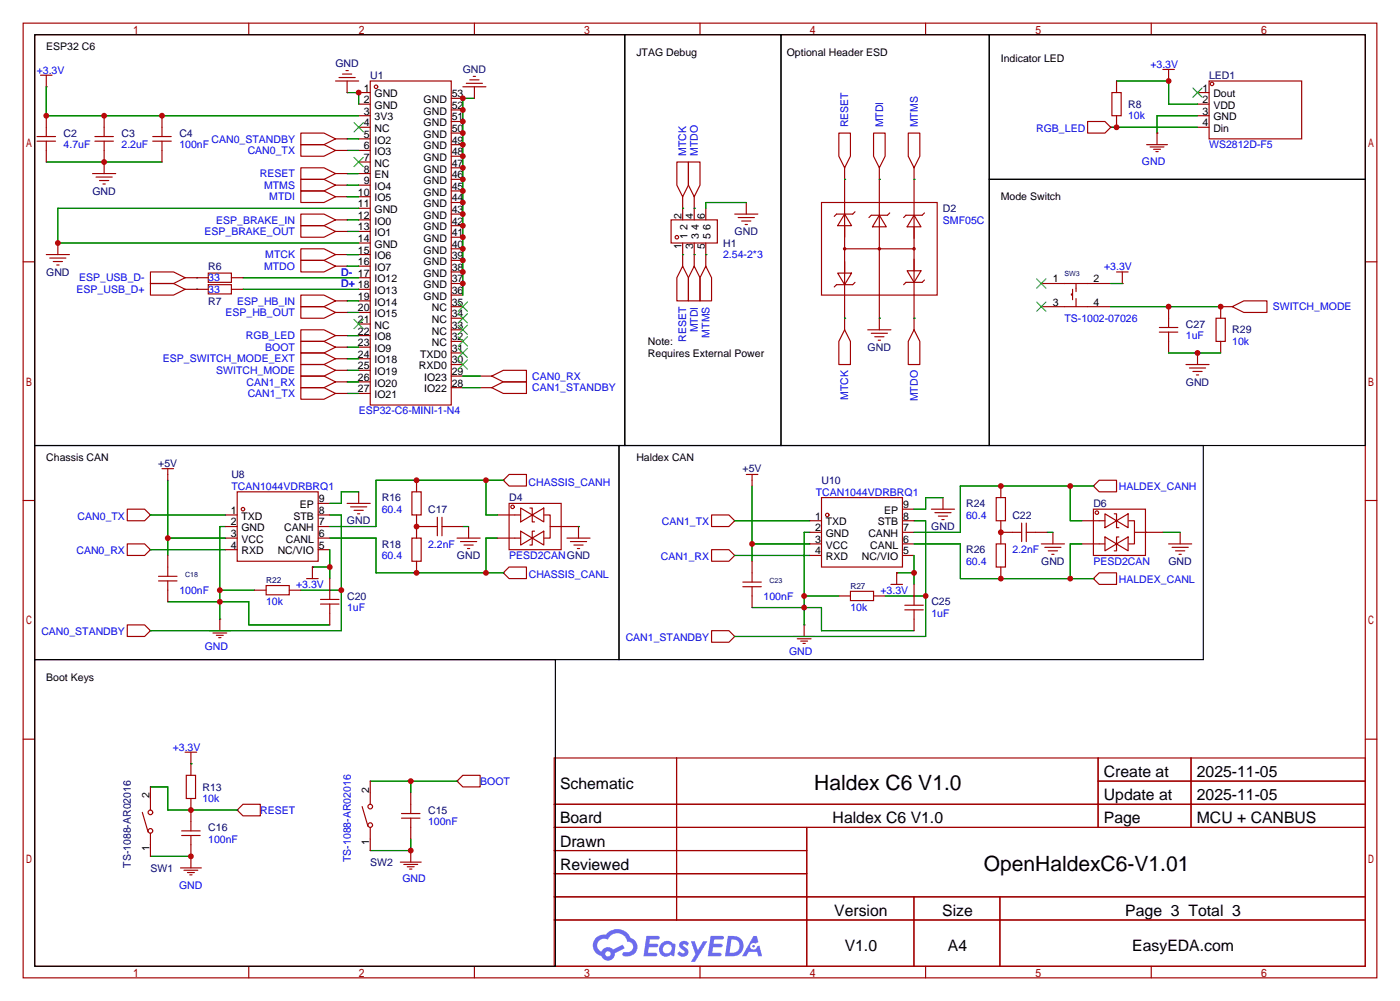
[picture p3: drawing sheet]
<svg xmlns="http://www.w3.org/2000/svg" width="307mm" height="220mm" viewBox="0 0 307 220" stroke-linecap="round" stroke-linejoin="round" font-family="sans-serif">
<g fill="none" stroke="#a10000" stroke-width=".25">
<path d="M5.1 5.1h297.2v209.5h-297.2zM7.6 7.6h292.1v204.5h-292.1zM54.6 5.1v2.5M104.1 5.1v2.5M153.7 5.1v2.5M203.2 5.1v2.5M252.7 5.1v2.5M5.1 57.5h2.5M299.7 57.5h2.6M5.1 109.9h2.5M299.7 109.9h2.6M5.1 162.2h2.5"/>
<path d="M121.7 166.4h178v45.7h-178zM121.7 176.5h178M148.5 166.4v35.5M241.1 166.4v15.2M241.1 171.4h58.6M261.5 166.4v15.2M299.7 162.2h2.6M121.7 181.6h178M121.7 186.7h55.4M121.7 196.8h178M121.7 191.8h55.4M177.1 181.6v30.5"/>
<path d="M200.6 196.8v15.3M219.5 196.8v15.3M54.6 212.1v2.5M104.1 212.1v2.5M121.7 201.9h178M153.7 212.1v2.5M203.2 212.1v2.5M252.7 212.1v2.5"/>
</g>
<g fill="#5487ff">
<path d="M149.4 206.8a1.3 1.3 0 0 1 1.8 .3l-.4 .6a.54 .54 0 0 0-.9-.3l.2 .3a1.28 1.28 0 0 1 .7 2 1.53 1.53 0 0 1-2.1-.3l.5-.6 .8 .4a.31 .31 0 0 0 .3-.2 .31 .31 0 0 0-.3-.4 1.12 1.12 0 0 1-.6-1.8z"/>
<path d="M151.7 206.6h.8l.7 2 1.2-2h.9l-2.7 4.5h-.9l1-1.6z"/>
<path d="M141.9 205.4h2.3a.46 .46 0 0 1 .5 .1 .46 .46 0 0 1 .1 .5l-.4 .2h-1.7l-.2 .9h1.7a.4 .4 0 0 1 .3 .5 .4 .4 0 0 1-.4 .3h-1.7l-.1 1.2h1.3a.46 .46 0 0 1 .5 .1 .46 .46 0 0 1 .1 .5l-.3 .2h-2.6z"/>
<path d="M156 205.4h2.3a.47 .47 0 0 1 .5 .1 .47 .47 0 0 1 .1 .5l-.4 .2h-1.7l-.1 .9h1.6a.4 .4 0 0 1 .3 .5 .4 .4 0 0 1-.4 .3h-1.7l-.1 1.2h1.3a.46 .46 0 0 1 .5 .1 .46 .46 0 0 1 .2 .5l-.4 .2h-2.6z"/>
<path d="M165.4 205.4h.7l.4 1.4-.6 .3a.75 .75 0 0 0-1.2 .3 .75 .75 0 0 0 .5 1.1 .75 .75 0 0 0 1-.7l.5-.3 .6 2.4h-.8l-.3-1h-1.8l-.6 1h-.9z"/>
<path d="M159.8 205.4l-.6 4.5h1.4a2.27 2.27 0 0 0 2.6-2.3 2.27 2.27 0 0 0-2.7-2.2zM160.6 206.2a1.5 1.5 0 0 1 1.8 1.5 1.5 1.5 0 0 1-2 1.4h-.2z"/>
<path d="M145.2 207.1a1.6 1.6 0 0 0-.3 2.2 1.6 1.6 0 0 0 2.3 .2l.8 .4 .3-2.5-.2-.2-.4-.1a1.58 1.58 0 0 0-2.5 0zM145.8 207.6a.98 .98 0 0 1 1.6 .4 .98 .98 0 0 1-1 1.3 .94 .94 0 0 1-.9-.7 .94 .94 0 0 1 .3-1z"/>
<path d="M130.9 205.8a2.37 2.37 0 0 0 1.1 4 1.54 1.54 0 0 0 1.8 1 1.54 1.54 0 0 0 1.2-1.6l2.2-1.1-.5-.7-2.1 1a1.57 1.57 0 0 0-2.6 .5 1.5 1.5 0 0 1-.7-2.1 1.5 1.5 0 0 1 2.2-.5 2.23 2.23 0 0 1 2.2-1.5 2.23 2.23 0 0 1 2 1.9 1.16 1.16 0 0 1 1.3 1.1 1.16 1.16 0 0 1-1.1 1.2h-.7a.47 .47 0 0 0-.6 .4 .47 .47 0 0 0 .5 .5 2.17 2.17 0 0 0 2.5-.9 2.17 2.17 0 0 0-.4-2.7l-.8-.4a3.2 3.2 0 0 0-5.4-.8l-1.1 .1zM132.9 209.4a.6 .6 0 0 1 1.2 0 .6 .6 0 0 1-1.2 0z"/>
<circle cx="165.4" cy="207.7" r=".28"/>
</g>
<g fill="none" stroke="#a10000" stroke-width=".25">
<path d="M8.9 16.5h2.5M10.2 19h.1M10.2 16.5v2.5M73.7 17.8h5M74.4 17h3.6M75.2 16.3h2M75.9 15.5h.6M76.2 17.8v2.5M81.3 17.8h17.8v71.1h-17.8zM101.6 19h5.1M102.4 18.3h3.5M103.1 17.5h2.1"/>
<path d="M103.9 16.8h.5M104.1 19v2.6M245.1 17.8v2.5M255.3 15.2h2.5M256.5 17.8h.1M256.5 15.2v2.6M265.4 17.8h20.4v12.7h-20.4zM8.1 30h4.1M8.1 31h4.1M10.2 25.4v4.6M10.2 31v4.6M20.3 38.1h5.1"/>
<path d="M20.8 30h4.1M20.8 31h4.1M21.1 38.9h3.5M21.8 39.6h2.1M22.9 25.4v4.6M22.9 31v7.1M33.5 30h4.1M33.5 31h4.1M35.6 25.4v4.6M35.6 31v4.6M66 29.2h5.1l2.6 1.3-2.6 1.3h-5.1zM66 31.8h5.1l2.6 1.2-2.6 1.3h-5.1z"/>
<path d="M66 36.8h5.1l2.6 1.3-2.6 1.3h-5.1zM66 39.4h5.1l2.6 1.2-2.6 1.3h-5.1zM73.7 30.5h2.5M73.7 33h2.5M73.7 38.1h2.5M78.7 20.3h2.6M78.7 22.9h2.6M78.7 25.4h2.6M78.7 27.9h2.6M78.7 30.5h2.6M78.7 33h2.6M78.7 35.6h2.6"/>
<path d="M78.7 38.1h2.6M99.1 31.8h2.5M99.1 39.4h2.5M99.1 36.8h2.5M99.1 34.3h2.5M99.1 29.2h2.5M99.1 26.7h2.5M99.1 24.1h2.5M99.1 21.6h2.5M148.6 35.6h2.5v5l-1.2 2.6-1.3-2.6zM151.1 35.6h2.6v5l-1.3 2.6-1.3-2.6zM184.1 29.2h2.6v5.1l-1.3 2.5-1.3-2.5z"/>
<path d="M185.4 36.8v35.6M191.8 29.2h2.5v5.1l-1.3 2.5-1.2-2.5zM193 36.8v17.6M199.4 29.2h2.5v5.1l-1.2 2.5-1.3-2.5zM200.7 36.8v35.6M238.8 26.7h3.8l1.2 1.2-1.2 1.3h-3.8zM243.8 27.9h.1M244.1 20.3h2v5.1h-2zM245.1 25.4v2.5M251.7 31.8h4.6M252.5 32.3h3M253.2 32.8h1.6"/>
<path d="M253.7 33.3h.6M254 29.2h.1M254 29.2v2.6M262.9 20.3h2.5M262.9 22.9h2.5M262.9 25.4h2.5M262.9 27.9h2.5M10.2 55.9h5M10.9 56.6h3.6M11.7 57.4h2M12.4 58.2h.6M12.7 53.3v2.6"/>
<path d="M22.6 40.4h.5M33 59.7h5.1l2.5 1.3-2.5 1.2h-5.1zM45.7 59.9h5.1v2.1h-5.1zM66 47h5.1l2.6 1.3-2.6 1.2h-5.1zM66 49.5h5.1l2.6 1.3-2.6 1.3h-5.1zM66 41.9h5.1l2.6 1.3-2.6 1.2h-5.1zM66 54.6h5.1l2.6 1.3-2.6 1.2h-5.1zM66 57.1h5.1l2.6 1.3-2.6 1.3h-5.1zM73.7 40.6h2.5M73.7 43.2h2.5M73.7 48.3h2.5M73.7 50.8h2.5"/>
<path d="M73.7 55.9h2.5M73.7 58.4h2.5M78.7 40.6h2.6M78.7 43.2h2.6M78.7 45.7h2.6M78.7 48.3h2.6M78.7 50.8h2.6M78.7 53.3h2.6M78.7 55.9h2.6M78.7 58.4h2.6M99.1 59.7h2.5M99.1 57.1h2.5"/>
<path d="M99.1 54.6h2.5M99.1 52.1h2.5M99.1 49.5h2.5M99.1 47h2.5M99.1 44.4h2.5M99.1 41.9h2.5M147.3 48.3h10.2v5h-10.2zM149.9 58.4l1.2 2.6v5h-2.5v-5zM149.9 43.2v5.1M149.9 53.3v5.1M152.4 58.4l1.3 2.6v5h-2.6v-5zM152.4 43.2v5.1"/>
<path d="M152.4 53.3v5.1M154.9 58.4l1.3 2.6v5h-2.5v-5zM154.9 45.7v2.6M154.9 53.3v5.1M161.3 47h5.1M162.1 47.8h3.5M162.8 48.5h2M163.6 49.3h.5M163.8 44.4v2.6M180.3 44.4h25.4v20.4h-25.4zM183.9 59.9h3l-1.5 2.6zM185.4 47l1.5 2.5h-3z"/>
<path d="M185.4 54.6h15.3M187.7 46.5l-.5 .5h-3.6l-.5 .5M193 47.2l1.6 2.6h-3.1zM193 54.6v17.8M195.3 46.7l-.5 .5h-3.5l-.5 .6M199.1 59.4h3.1l-1.5 2.6zM200.7 47.2l1.5 2.6h-3.1zM202.9 46.7l-.5 .5h-3.5l-.5 .6M245.1 59.7h2.5M246.4 59.7v2.5M33 62.2h5.1l2.5 1.3-2.5 1.3h-5.1zM40.6 61h5.1"/>
<path d="M40.6 63.5h5.1M45.7 62.5h5.1v2h-5.1zM50.8 61h2.5M50.8 63.5h2.5M66 77.5h5.1l2.6 1.2-2.6 1.3h-5.1zM66 74.9h5.1l2.6 1.3-2.6 1.3h-5.1zM66 72.4h5.1l2.6 1.3-2.6 1.2h-5.1zM66 64.8h5.1l2.6 1.2-2.6 1.3h-5.1zM66 67.3h5.1l2.6 1.3-2.6 1.2h-5.1zM73.7 66h2.5M73.7 68.6h2.5M73.7 73.7h2.5"/>
<path d="M73.7 76.2h2.5M73.7 78.7h2.5M78.7 61h2.6M78.7 63.5h2.6M78.7 66h2.6M78.7 68.6h2.6M78.7 71.1h2.6M78.7 73.7h2.6M78.7 76.2h2.6M78.7 78.7h2.6M99.1 77.5h2.5M99.1 74.9h2.5"/>
<path d="M99.1 72.4h2.5M99.1 69.8h2.5M99.1 67.3h2.5M99.1 64.8h2.5M99.1 62.2h2.5M185.4 72.4l1.3 2.5v5.1h-2.6v-5.1zM187.7 62l-.5 .5h-3.6l-.5 .5M190.5 72.4h5.1M191.3 73.2h3.5M192 73.9h2.1M192.8 74.7h.5M200.7 72.4l1.2 2.5v5.1h-2.5v-5.1z"/>
<path d="M202.9 61.5l-.5 .5h-3.5l-.5 .5M228.6 67.3h15.2M228.6 62.2h15.2M235.5 64.5h-.3v.3h.3M235.5 63.5v2.3M236.2 62.2v1.8M236.2 65.5v1.8M246.4 62.2h.1M254.5 72.9h4.1M254.5 71.9h4.1M256.5 67.3v4.6M256.5 72.9v4.6"/>
<path d="M262.9 77.5v2.5M267 69.8h2v5.1h-2zM268 74.9v2.6M270.5 67.3l2.5-1.3h5.1v2.6h-5.1zM270.5 67.3h-2.5v2.5M66 85.1h5.1l2.6 1.3-2.6 1.2h-5.1zM66 82.5h5.1l2.6 1.3-2.6 1.3h-5.1zM66 80h5.1l2.6 1.3-2.6 1.2h-5.1zM73.7 81.3h2.5M73.7 83.8h2.5M73.7 86.4h2.5M78.7 81.3h2.6"/>
<path d="M78.7 83.8h2.6M78.7 86.4h2.6M99.1 85.1h2.5M99.1 82.5h2.5M99.1 80h2.5M105.4 85.1h2.5M105.4 82.5h2.5M107.9 82.5l2.6-1.2h5.1v2.5h-5.1zM107.9 85.1l2.6-1.3h5.1v2.6h-5.1zM260.3 80h5.1M261.1 80.8h3.6M261.9 81.5h2"/>
<path d="M262.6 82.3h.5M27.9 119.4h3.8l1.3 1.2-1.3 1.3h-3.8zM27.9 111.8h3.8l1.3 1.2-1.3 1.3h-3.8zM33 113h.1M35.6 102.9h2.5M36.8 102.9v2.5M49.5 118.1h2.6M49.5 113h2.6M49.5 115.6h2.6M52.1 107.9h17.7v15.3h-17.7zM69.8 118.1h2.6M69.8 113h2.6"/>
<path d="M69.8 115.6h2.6M69.8 110.5h2.6M76.2 110.5h5.1M77 111.3h3.5M77.7 112h2.1M78.5 112.8h.5M78.7 107.9v2.6M90.4 107.9h2.1v5.1h-2.1zM90.4 118.1h2.1v5.1h-2.1zM91.4 115.6h4.6M91.4 105.4v2.5M91.4 113v5.1"/>
<path d="M96 113.5v4.1M97 115.6h4.6M97 113.5v4.1M100.3 118.1h5.1M101.1 118.9h3.5M101.9 119.6h2M102.9 115.6v2.5M109.2 118.1h5.1M109.2 113h5.1M110.5 105.4h.1M111.8 110.5h11.4v10.1h-11.4zM111.8 104.1h3.8v2.6h-3.8l-1.3-1.3z"/>
<path d="M114.3 111.5l2.5 1.5-2.5 1.6zM114.3 116.6l2.5 1.5-2.5 1.5zM116.3 111.5h.5v3.1h.5M116.8 113l2.6-1.5v3.1zM116.8 118.1l2.6-1.5v3zM117.3 116.6h-.5v3h-.5M119.5 113h1.3v5.1h-1.3M120.9 115.6h6.1v2.5M124.5 118.1h5M125.2 118.9h3.6M126 119.6h2M156.2 113h3.8l1.3 1.3-1.3 1.3h-3.8z"/>
<path d="M161.3 114.3h.1M163.8 104.1h2.6M165.1 104.1v2.6M177.8 119.4h2.5M177.8 114.3h2.5M177.8 116.8h2.5M180.3 109.2h17.8v15.3h-17.8zM198.1 119.4h2.6M198.1 114.3h2.6M198.1 116.8h2.6M198.1 111.8h2.6M204.5 111.8h5"/>
<path d="M205.2 112.5h3.6M206 113.3h2M206.8 114h.5M207 109.2v2.6M218.7 109.2h2v5.1h-2zM218.7 119.4h2v5.1h-2zM219.7 116.8h4.6M219.7 106.7v2.5M219.7 114.3v5.1M224.3 114.8v4.1M225.3 116.8h4.6M225.3 114.8v4.1"/>
<path d="M228.6 119.4h5.1M231.1 116.8v2.6M237.5 119.4h5.1M237.5 114.3h5.1M240 111.8h11.5v10.1h-11.5zM240 106.7h.1M241.3 105.4h3.8v2.5h-3.8l-1.3-1.2zM242.6 112.8l2.5 1.5-2.5 1.5zM242.6 117.9l2.5 1.5-2.5 1.5zM244.6 112.8h.5v3h.5M245.1 114.3l2.5-1.5v3zM245.1 119.4l2.5-1.5v3z"/>
<path d="M245.6 117.9h-.5v3h-.5M247.8 114.3h1.2v5.1h-1.2M249.2 116.8h6.1M256.5 119.4h5.1M259.1 116.8v2.6M27.9 137.2h3.8l1.3 1.2-1.3 1.3h-3.8zM33 120.6h.1M33 138.4h.1M34.8 127.5h4.1M34.8 126.5h4.1M36.8 121.9v4.6M36.8 127.5v4.6"/>
<path d="M46 138.4h4.5M46.7 138.9h3.1M47.5 139.4h1.5M48 140h.5M48.3 135.9h.1M48.3 135.9v2.5M49.5 120.6h2.6M55.9 129.5h2.5M58.4 128.5h5.1v2.1h-5.1zM63.5 129.5h2.5M67.3 127h2.5M68.6 124.5h.1"/>
<path d="M68.6 124.5v2.5M69.8 120.6h2.6M70.4 131.6h4M70.4 132.6h4M72.4 127v4.6M72.4 132.6v4.6M91.4 123.2v2.5M102.6 120.4h.5M110.5 125.7h.1M111.8 124.5h3.8v2.5h-3.8l-1.3-1.3zM126.7 120.4h.6M156.2 138.4h3.8l1.3 1.3-1.3 1.3h-3.8z"/>
<path d="M156.2 120.6h3.8l1.3 1.3-1.3 1.3h-3.8zM161.3 139.7h.1M161.3 121.9h.1M163.1 128.8h4M163.1 127.8h4M165.1 123.2v4.6M165.1 128.8v4.5M174.2 139.7h4.6M176.5 137.2h.1M176.5 137.2v2.5M177.8 121.9h2.5M184.1 130.8h2.6"/>
<path d="M186.7 129.8h5.1v2h-5.1zM191.8 130.8h2.5M195.6 128.3h2.5M196.8 125.7h.1M196.8 125.7v2.6M198.1 121.9h2.6M198.6 132.8h4.1M198.6 133.9h4.1M200.7 128.3v4.5M200.7 133.9v4.5M219.7 124.5v2.5M229.4 120.1h3.5"/>
<path d="M230.1 120.9h2.1M230.9 121.7h.5M240 127h.1M241.3 125.7h3.8v2.6h-3.8l-1.3-1.3zM257.3 120.1h3.6M258.1 120.9h2M258.8 121.7h.5M175 140.2h3.1M175.8 140.7h1.5M176.3 141.2h.5M31.2 178.3l1.3 4.3M33 172.7v5.1"/>
<path d="M40.6 165.1h2.6M40.9 170.2h2v5.1h-2zM41.9 167.6h.1M41.9 165.1v5.1M41.9 175.3v7.1M52.1 177.8h.1M53.3 176.5h3.8v2.6h-3.8l-1.2-1.3zM79.5 177l1.3 4.4M81.3 171.4v5.1M88.1 179.6h4.1M88.1 178.6h4.1M90.2 174v4.6"/>
<path d="M90.2 179.6v4.5M100.3 171.4l1.3-1.2h3.8v2.5h-3.8zM100.3 171.4h.1M33 182.9v5.1M39.6 190.5h4.6M39.9 183.4h4M39.9 182.4h4M40.4 191h3M41.1 191.5h1.6M41.7 192h.5M41.9 188h.1M41.9 183.4v7.1"/>
<path d="M81.3 181.6v5.1M87.9 189.2h4.6M88.6 189.7h3.1M89.4 190.2h1.5M89.9 190.8h.5M90.2 186.7h.1M90.2 186.7v2.5"/>
<circle cx="82.5" cy="19" r=".38"/>
<circle cx="266.1" cy="18.4" r=".38"/>
<circle cx="148.6" cy="52.1" r=".38"/>
<circle cx="185.4" cy="54.6" r=".25"/>
<circle cx="193" cy="54.6" r=".25"/>
<circle cx="200.7" cy="54.6" r=".25"/>
<circle cx="53.3" cy="111.8" r=".38"/>
<circle cx="112.5" cy="111.3" r=".38"/>
<circle cx="181.6" cy="113" r=".38"/>
<circle cx="240.8" cy="112.5" r=".38"/>
<circle cx="33" cy="178.3" r=".51"/>
<circle cx="81.3" cy="177" r=".51"/>
<circle cx="33" cy="182.4" r=".51"/>
<circle cx="81.3" cy="181.1" r=".51"/>
</g>
<g fill="none" stroke="#008700" stroke-width=".25">
<path d="M10.2 19v6.4h68.5M245.1 17.8h11.4v5.1h6.4M10.2 35.6h25.4M76.2 20.3h2.5v2.6M76.2 30.5h2.5M76.2 33h2.5M76.2 38.1h2.5M104.1 21.6h-2.5v43.2M185.4 39.4h.1M193 39.4h.1M200.7 39.4h.1M243.8 27.9h19.1"/>
<path d="M262.9 25.4h-8.9v3.8M76.2 48.3h2.5M76.2 50.8h2.5M76.2 40.6h2.5M76.2 43.2h2.5M76.2 55.9h2.5M76.2 58.4h2.5M78.7 45.7h-66v7.6h66M149.9 55.9h.1M149.9 45.7h.1M152.4 45.7h.1M152.4 55.9h.1"/>
<path d="M154.9 55.9h.1M163.8 44.4h-8.9v1.3M43.2 61h.1M43.2 63.5h.1M53.3 63.5h25.4M53.3 61h25.4M76.2 78.7h2.5M76.2 76.2h2.5M76.2 73.7h2.5M76.2 68.6h2.5M76.2 66h2.5M185.4 69.8h.1"/>
<path d="M193 69.8h.1M200.7 69.8h.1M243.8 67.3h24.2M243.8 62.2h2.6M256.5 77.5h11.5M76.2 81.3h2.5M76.2 83.8h2.5M76.2 86.4h2.5M101.6 82.5h3.8M101.6 85.1h3.8M33 113h16.5M36.8 105.4v16.5"/>
<path d="M36.8 118.1h12.7M49.5 115.6h-1.2v20.3M72.4 113h2.5v25.4h-41.9M72.4 118.1h10.1v7.6h28M78.7 107.9h-3.8v2.6h-2.5M91.4 115.6h.1M101.6 115.6h1.3M106.7 105.4v7.6h2.5M109.2 118.1h-2.5v7.6M110.5 105.4h-28v10.2h-10.1M127 115.6h.1M161.3 114.3h16.5"/>
<path d="M165.1 119.4h12.7M165.1 106.7v16.5M177.8 116.8h-1.3v20.4M200.7 114.3h2.5v25.4h-41.9M200.7 119.4h10.1v7.6h29.2M207 109.2h-3.8v2.6h-2.5M219.7 116.8h.1M229.9 116.8h1.2M234.9 106.7v7.6h2.6M237.5 119.4h-2.6v7.6M240 106.7h-29.2v10.1h-10.1M255.3 116.8h3.8"/>
<path d="M33 120.6h16.5M36.8 132.1h17.8v5.1h17.8M48.3 129.5h7.6M66 129.5h8.9M68.6 124.5h3.8M72.4 120.6v6.4M161.3 121.9h16.5M165.1 133.3h15.2v5.1h20.4M176.5 130.8h7.6M194.3 130.8h8.9M196.8 125.7h3.9M200.7 121.9v6.4"/>
<path d="M33 172.7h3.8v5.1h15.3M41.9 167.6h.1M81.3 171.4h19M90.2 171.4v2.6M33 188h8.9M90.2 184.1v2.6h-8.9"/>
</g>
<g fill="none" stroke="#3c3" stroke-width=".25">
<path d="M261.9 19.3l2 2M263.9 19.3l-2 2M77.7 26.9l2.1 2.1M77.7 34.5l2.1 2.1M79.8 26.9l-2.1 2.1M79.8 34.5l-2.1 2.1M77.7 70.1l2.1 2M79.8 70.1l-2.1 2M100.6 79l2 2M100.6 76.5l2 2M100.6 73.9l2 2M100.6 71.4l2 2"/>
<path d="M100.6 68.8l2 2.1M100.6 66.3l2 2M102.6 79l-2 2M102.6 76.5l-2 2M102.6 73.9l-2 2M102.6 71.4l-2 2M102.6 68.8l-2 2.1M102.6 66.3l-2 2M227.6 61.2l2 2M227.6 66.3l2 2M229.6 61.2l-2 2M229.6 66.3l-2 2"/>
</g>
<path d="M7.6 7.6h129.6v90.2h-129.6zM137.2 7.6h34.2v90.2h-34.2zM171.4 7.6h45.8v90.2h-45.8zM217.2 7.6h82.5v31.8h-82.5zM217.2 39.4h82.5v58.4h-82.5zM7.6 97.8h128.3v47h-128.3zM135.9 97.8h128.3v47h-128.3zM7.6 144.8h114.3v67.3h-114.3z" fill="none" stroke="#000" stroke-width=".25"/>
<g fill="#c00">
<circle cx="48.3" cy="132.1" r=".63"/>
<circle cx="48.3" cy="129.5" r=".63"/>
<circle cx="74.9" cy="129.5" r=".63"/>
<circle cx="36.8" cy="118.1" r=".63"/>
<circle cx="106.7" cy="125.7" r=".63"/>
<circle cx="91.4" cy="125.7" r=".63"/>
<circle cx="203.2" cy="130.8" r=".63"/>
<circle cx="165.1" cy="119.4" r=".63"/>
<circle cx="176.5" cy="130.8" r=".63"/>
<circle cx="176.5" cy="133.3" r=".63"/>
<circle cx="41.9" cy="188" r=".63"/>
<circle cx="90.2" cy="171.4" r=".63"/>
<circle cx="41.9" cy="177.8" r=".63"/>
<circle cx="90.2" cy="186.7" r=".63"/>
<circle cx="256.5" cy="17.8" r=".63"/>
<circle cx="245.1" cy="27.9" r=".63"/>
<circle cx="101.6" cy="24.1" r=".63"/>
<circle cx="101.6" cy="21.6" r=".63"/>
<circle cx="101.6" cy="26.7" r=".63"/>
<circle cx="101.6" cy="29.2" r=".63"/>
<circle cx="101.6" cy="31.7" r=".63"/>
<circle cx="101.6" cy="34.3" r=".63"/>
<circle cx="101.6" cy="36.8" r=".63"/>
<circle cx="101.6" cy="39.4" r=".63"/>
<circle cx="101.6" cy="41.9" r=".63"/>
<circle cx="101.6" cy="44.4" r=".63"/>
<circle cx="101.6" cy="47" r=".63"/>
<circle cx="101.6" cy="49.5" r=".63"/>
<circle cx="101.6" cy="52.1" r=".63"/>
<circle cx="101.6" cy="54.6" r=".63"/>
<circle cx="101.6" cy="57.1" r=".63"/>
<circle cx="101.6" cy="59.7" r=".63"/>
<circle cx="101.6" cy="62.2" r=".63"/>
<circle cx="78.7" cy="20.3" r=".63"/>
<circle cx="10.2" cy="25.4" r=".63"/>
<circle cx="22.9" cy="25.4" r=".63"/>
<circle cx="35.6" cy="25.4" r=".63"/>
<circle cx="22.9" cy="35.6" r=".63"/>
<circle cx="12.7" cy="53.3" r=".63"/>
<circle cx="72.4" cy="124.5" r=".63"/>
<circle cx="200.7" cy="125.7" r=".63"/>
<circle cx="91.4" cy="115.6" r=".63"/>
<circle cx="219.7" cy="116.8" r=".63"/>
<circle cx="235" cy="127" r=".63"/>
<circle cx="219.7" cy="127" r=".63"/>
<circle cx="91.4" cy="105.4" r=".63"/>
<circle cx="106.7" cy="105.4" r=".63"/>
<circle cx="235" cy="106.7" r=".63"/>
<circle cx="219.7" cy="106.7" r=".63"/>
<circle cx="256.5" cy="67.3" r=".63"/>
<circle cx="268" cy="67.3" r=".63"/>
<circle cx="262.9" cy="77.5" r=".63"/>
</g>
<g font-size="4.6">
<text x="178.8" y="173.5">Haldex C6 V1.0</text>
<text x="216" y="191.3">OpenHaldexC6-V1.01</text>
</g>
<g font-size="3.5">
<text x="122.9" y="173.1">Schematic</text>
<text x="242.3" y="170.6">Create at</text>
<text x="262.7" y="170.6">2025-11-05</text>
<text x="242.3" y="175.7">Update at</text>
<text x="262.7" y="175.7">2025-11-05</text>
<text x="122.9" y="180.7">Board</text>
<text x="122.9" y="185.8">Drawn</text>
<text x="182.8" y="180.7">Haldex C6 V1.0</text>
<text x="242.3" y="180.7">Page</text>
<text x="262.7" y="180.7">MCU + CANBUS</text>
<text x="122.9" y="190.9">Reviewed</text>
<text x="183.1" y="201.1">Version</text>
<text x="206.8" y="201.1">Size</text>
<text x="247" y="201.1">Page 3 Total 3</text>
<text x="185.4" y="208.7">V1.0</text>
<text x="208.1" y="208.7">A4</text>
<text x="248.6" y="208.7">EasyEDA.com</text>
</g>
<g font-size="2.3">
<text x="10.2" y="11">ESP32 C6</text>
<text x="139.7" y="12.2">JTAG Debug</text>
<text x="172.7" y="12.2">Optional Header ESD</text>
<text x="219.7" y="13.5">Indicator LED</text>
<text x="79.9" y="20.1">1</text>
<text x="79.9" y="22.6">2</text>
<text x="82.2" y="21.4">GND</text>
<text x="82.2" y="23.9">GND</text>
<text x="93" y="22.6">GND</text>
<text x="99.2" y="23.9">52</text>
<text x="99.2" y="21.4">53</text>
<text x="264" y="20.1">1</text>
<text x="264" y="22.6">2</text>
<text x="266.4" y="21.4">Dout</text>
<text x="266.4" y="23.9">VDD</text>
<text x="79.9" y="25.2">3</text>
<text x="79.9" y="27.7">4</text>
<text x="82.2" y="26.4">3V3</text>
<text x="82.2" y="29">NC</text>
<text x="93" y="27.7">GND</text>
<text x="93" y="25.2">GND</text>
<text x="99.2" y="29">50</text>
<text x="99.2" y="26.4">51</text>
<text x="264" y="25.2">3</text>
<text x="264" y="27.7">4</text>
<text x="266.4" y="26.4">GND</text>
<text x="266.4" y="29">Din</text>
<text x="79.9" y="30.3">5</text>
<text x="79.9" y="32.8">6</text>
<text x="79.9" y="35.3">7</text>
<text x="82.2" y="31.5">IO2</text>
<text x="82.2" y="34.1">IO3</text>
<text x="93" y="35.3">GND</text>
<text x="93" y="32.8">GND</text>
<text x="93" y="30.3">GND</text>
<text x="99.2" y="34.1">48</text>
<text x="99.2" y="31.5">49</text>
<text x="79.9" y="37.9">8</text>
<text x="79.9" y="40.4">9</text>
<text x="82.2" y="36.6">NC</text>
<text x="82.2" y="39.1">EN</text>
<text x="82.2" y="41.7">IO4</text>
<text x="93" y="40.4">GND</text>
<text x="93" y="37.9">GND</text>
<text x="99.2" y="41.7">45</text>
<text x="99.2" y="39.1">46</text>
<text x="99.2" y="36.6">47</text>
<text x="78.6" y="43">10</text>
<text x="78.6" y="45.5">11</text>
<text x="82.2" y="44.2">IO5</text>
<text x="82.2" y="46.8">GND</text>
<text x="93" y="45.5">GND</text>
<text x="93" y="43">GND</text>
<text x="99.2" y="46.8">43</text>
<text x="99.2" y="44.2">44</text>
<text x="219.7" y="44">Mode Switch</text>
<text x="78.6" y="48">12</text>
<text x="78.6" y="50.6">13</text>
<text x="78.6" y="53.1">14</text>
<text x="82.2" y="49.3">IO0</text>
<text x="82.2" y="51.8">IO1</text>
<text x="93" y="53.1">GND</text>
<text x="93" y="50.6">GND</text>
<text x="93" y="48">GND</text>
<text x="99.2" y="51.8">41</text>
<text x="99.2" y="49.3">42</text>
<text x="149.6" y="48.1" transform="rotate(-90 149.6 48.1)">2</text>
<text x="150.9" y="52.4" transform="rotate(-90 150.9 52.4)">1</text>
<text x="150.9" y="50.5" transform="rotate(-90 150.9 50.5)">2</text>
<text x="152.2" y="48.1" transform="rotate(-90 152.2 48.1)">4</text>
<text x="153.4" y="52.4" transform="rotate(-90 153.4 52.4)">3</text>
<text x="153.4" y="50.5" transform="rotate(-90 153.4 50.5)">4</text>
<text x="154.7" y="48.1" transform="rotate(-90 154.7 48.1)">6</text>
<text x="156" y="52.4" transform="rotate(-90 156 52.4)">5</text>
<text x="156" y="50.5" transform="rotate(-90 156 50.5)">6</text>
<text x="78.6" y="55.7">15</text>
<text x="78.6" y="58.2">16</text>
<text x="82.2" y="54.4">GND</text>
<text x="82.2" y="56.9">IO6</text>
<text x="82.2" y="59.5">IO7</text>
<text x="93" y="58.2">GND</text>
<text x="93" y="55.7">GND</text>
<text x="99.2" y="59.5">38</text>
<text x="99.2" y="56.9">39</text>
<text x="99.2" y="54.4">40</text>
<text x="149.6" y="54.8" transform="rotate(-90 149.6 54.8)">1</text>
<text x="152.2" y="54.8" transform="rotate(-90 152.2 54.8)">3</text>
<text x="154.7" y="54.8" transform="rotate(-90 154.7 54.8)">5</text>
<text x="78.6" y="65.8">19</text>
<text x="82.2" y="62">IO12</text>
<text x="82.2" y="64.5">IO13</text>
<text x="93" y="65.8">GND</text>
<text x="93" y="63.3">GND</text>
<text x="93" y="60.7">GND</text>
<text x="99.2" y="64.5">36</text>
<text x="99.2" y="62">37</text>
<text x="231.1" y="62">1</text>
<text x="240" y="62">2</text>
<text x="78.6" y="68.4">20</text>
<text x="78.6" y="70.9">21</text>
<text x="82.2" y="67.1">IO14</text>
<text x="82.2" y="69.6">IO15</text>
<text x="94.8" y="70.9">NC</text>
<text x="94.8" y="68.4">NC</text>
<text x="99.2" y="69.6">34</text>
<text x="99.2" y="67.1">35</text>
<text x="231.1" y="67.1">3</text>
<text x="240" y="67.1">4</text>
<text x="78.6" y="73.4">22</text>
<text x="78.6" y="76">23</text>
<text x="82.2" y="72.2">NC</text>
<text x="82.2" y="74.7">IO8</text>
<text x="82.2" y="77.2">IO9</text>
<text x="94.8" y="76">NC</text>
<text x="94.8" y="73.4">NC</text>
<text x="99.2" y="77.2">31</text>
<text x="99.2" y="74.7">32</text>
<text x="99.2" y="72.2">33</text>
<text x="142.2" y="75.7">Note:</text>
<text x="78.6" y="78.5">24</text>
<text x="78.6" y="81.1">25</text>
<text x="78.6" y="83.6">26</text>
<text x="82.2" y="79.8">IO18</text>
<text x="82.2" y="82.3">IO19</text>
<text x="92" y="81.1">RXD0</text>
<text x="92.2" y="78.5">TXD0</text>
<text x="93.1" y="83.6">IO23</text>
<text x="99.2" y="82.3">29</text>
<text x="99.2" y="79.8">30</text>
<text x="142.2" y="78.3">Requires External Power</text>
<text x="78.6" y="86.1">27</text>
<text x="82.2" y="84.9">IO20</text>
<text x="82.2" y="87.4">IO21</text>
<text x="93.1" y="86.1">IO22</text>
<text x="99.2" y="84.9">28</text>
<text x="10.2" y="101.1">Chassis CAN</text>
<text x="139.7" y="101.1">Haldex CAN</text>
<text x="50.7" y="112.8">1</text>
<text x="65.8" y="111.5">EP</text>
<text x="70" y="112.8">8</text>
<text x="70" y="110.3">9</text>
<text x="194.1" y="112.8">EP</text>
<text x="198.2" y="111.5">9</text>
<text x="50.7" y="115.3">2</text>
<text x="50.7" y="117.9">3</text>
<text x="53" y="114.1">TXD</text>
<text x="53" y="116.6">GND</text>
<text x="53" y="119.2">VCC</text>
<text x="62.4" y="116.6">CANH</text>
<text x="62.8" y="119.2">CANL</text>
<text x="64.4" y="114.1">STB</text>
<text x="70" y="117.9">6</text>
<text x="70" y="115.3">7</text>
<text x="178.9" y="114.1">1</text>
<text x="178.9" y="116.6">2</text>
<text x="178.9" y="119.2">3</text>
<text x="181.3" y="115.3">TXD</text>
<text x="181.3" y="117.9">GND</text>
<text x="190.6" y="117.9">CANH</text>
<text x="192.7" y="115.3">STB</text>
<text x="198.2" y="119.2">6</text>
<text x="198.2" y="116.6">7</text>
<text x="198.2" y="114.1">8</text>
<text x="50.7" y="120.4">4</text>
<text x="53" y="121.7">RXD</text>
<text x="61" y="121.7">NC/VIO</text>
<text x="70" y="120.4">5</text>
<text x="178.9" y="121.7">4</text>
<text x="181.3" y="120.4">VCC</text>
<text x="181.3" y="123">RXD</text>
<text x="189.2" y="123">NC/VIO</text>
<text x="191" y="120.4">CANL</text>
<text x="198.2" y="121.7">5</text>
<text x="10.2" y="149.4">Boot Keys</text>
<text x="81.1" y="174" transform="rotate(-90 81.1 174)">2</text>
<text x="32.8" y="175.3" transform="rotate(-90 32.8 175.3)">2</text>
<text x="81.1" y="185.4" transform="rotate(-90 81.1 185.4)">1</text>
<text x="32.8" y="186.7" transform="rotate(-90 32.8 186.7)">1</text>
</g>
<g font-size="2.3" fill="#00f">
<text x="8.1" y="16.2">+3.3V</text>
<text x="252.5" y="14.9">+3.3V</text>
<text x="186.2" y="27.9" transform="rotate(-90 186.2 27.9)">RESET</text>
<text x="193.8" y="27.9" transform="rotate(-90 193.8 27.9)">MTDI</text>
<text x="201.5" y="27.9" transform="rotate(-90 201.5 27.9)">MTMS</text>
<text x="227.5" y="28.9">RGB_LED</text>
<text x="247.6" y="26.2">10k</text>
<text x="14" y="32.6">4.7uF</text>
<text x="26.7" y="32.6">2.2uF</text>
<text x="39.4" y="32.6">100nF</text>
<text x="46.4" y="31.3">CAN0_STANDBY</text>
<text x="54.4" y="33.8">CAN0_TX</text>
<text x="150.7" y="34.3" transform="rotate(-90 150.7 34.3)">MTCK</text>
<text x="153.2" y="34.3" transform="rotate(-90 153.2 34.3)">MTDO</text>
<text x="265.4" y="32.6">WS2812D-F5</text>
<text x="57.1" y="38.9">RESET</text>
<text x="58" y="41.4">MTMS</text>
<text x="250.7" y="36.2">GND</text>
<text x="59.1" y="44">MTDI</text>
<text x="44.9" y="51.6">ESP_BRAKE_OUT</text>
<text x="47.4" y="49.1">ESP_BRAKE_IN</text>
<text x="207" y="49.1">SMF05C</text>
<text x="58" y="59.2">MTDO</text>
<text x="58.2" y="56.7">MTCK</text>
<text x="158.7" y="56.7">2.54-2*3</text>
<text x="242.4" y="59.3">+3.3V</text>
<text x="16.8" y="64.3">ESP_USB_D+</text>
<text x="17.4" y="61.8">ESP_USB_D-</text>
<text x="45.7" y="61.8">33</text>
<text x="45.7" y="64.3">33</text>
<text x="74.9" y="63">D+ 18</text>
<text x="74.9" y="60.5">D- 17</text>
<text x="49.5" y="69.4">ESP_HB_OUT</text>
<text x="52.1" y="66.8">ESP_HB_IN</text>
<text x="233.7" y="70.7">TS-1002-07026</text>
<text x="279.4" y="68.1">SWITCH_MODE</text>
<text x="54" y="74.5">RGB_LED</text>
<text x="58.2" y="77">BOOT</text>
<text x="150.7" y="75" transform="rotate(-90 150.7 75)">RESET</text>
<text x="153.2" y="73" transform="rotate(-90 153.2 73)">MTDI</text>
<text x="155.7" y="74.1" transform="rotate(-90 155.7 74.1)">MTMS</text>
<text x="260.3" y="74.5">1uF</text>
<text x="270.5" y="75.7">10k</text>
<text x="35.8" y="79.5">ESP_SWITCH_MODE_EXT</text>
<text x="47.5" y="82.1">SWITCH_MODE</text>
<text x="116.8" y="83.4">CAN0_RX</text>
<text x="54.1" y="84.6">CAN1_RX</text>
<text x="54.4" y="87.2">CAN1_TX</text>
<text x="116.8" y="85.9">CAN1_STANDBY</text>
<text x="186.2" y="87.8" transform="rotate(-90 186.2 87.8)">MTCK</text>
<text x="201.5" y="88.1" transform="rotate(-90 201.5 88.1)">MTDO</text>
<text x="78.7" y="91">ESP32-C6-MINI-1-N4</text>
<text x="50.8" y="107.5">TCAN1044VDRBRQ1</text>
<text x="116" y="106.6">CHASSIS_CANH</text>
<text x="245.6" y="107.7">HALDEX_CANH</text>
<text x="83.8" y="112.6">60.4</text>
<text x="179.1" y="108.8">TCAN1044VDRBRQ1</text>
<text x="212.1" y="113.8">60.4</text>
<text x="17" y="114">CAN0_TX</text>
<text x="145.3" y="115.3">CAN1_TX</text>
<text x="16.8" y="121.7">CAN0_RX</text>
<text x="83.8" y="122.7">60.4</text>
<text x="94" y="120.2">2.2nF</text>
<text x="111.8" y="122.7">PESD2CANGND</text>
<text x="145.1" y="122.9">CAN1_RX</text>
<text x="212.1" y="124">60.4</text>
<text x="222.2" y="121.5">2.2nF</text>
<text x="240" y="124">PESD2CAN</text>
<text x="39.4" y="130.3">100nF</text>
<text x="65" y="129.1">+3.3V</text>
<text x="116.1" y="126.9">CHASSIS_CANL</text>
<text x="167.6" y="131.6">100nF</text>
<text x="193.3" y="130.3">+3.3V</text>
<text x="245.6" y="128">HALDEX_CANL</text>
<text x="58.4" y="132.9">10k</text>
<text x="76.2" y="134.2">1uF</text>
<text x="186.7" y="134.2">10k</text>
<text x="204.5" y="135.4">1uF</text>
<text x="9.1" y="139.4">CAN0_STANDBY</text>
<text x="45" y="142.6">GND</text>
<text x="137.4" y="140.7">CAN1_STANDBY</text>
<text x="173.2" y="143.9">GND</text>
<text x="37.9" y="164.8">+3.3V</text>
<text x="105.4" y="172.3">BOOT</text>
<text x="44.4" y="176.1">10k</text>
<text x="57.1" y="178.6">RESET</text>
<text x="45.7" y="185">100nF</text>
<text x="94" y="181.1">100nF</text>
<text x="77" y="189.2" transform="rotate(-90 77 189.2)">TS-1088-AR02016</text>
<text x="39.3" y="195.1">GND</text>
<text x="88.3" y="193.7">GND</text>
</g>
<g font-size="2.3" fill="#000080">
<text x="73.6" y="14.8">GND</text>
<text x="81.3" y="17.3">U1</text>
<text x="101.6" y="16">GND</text>
<text x="265.4" y="17.3">LED1</text>
<text x="247.6" y="23.7">R8</text>
<text x="14" y="30">C2</text>
<text x="26.7" y="30">C3</text>
<text x="39.4" y="30">C4</text>
<text x="20.3" y="42.7">GND</text>
<text x="207" y="46.5">D2</text>
<text x="161.3" y="51.6">GND</text>
<text x="45.7" y="59.2">R6</text>
<text x="158.7" y="54.1">H1</text>
<text x="10.1" y="60.5">GND</text>
<text x="45.7" y="66.8">R7</text>
<text x="260.3" y="71.9">C27</text>
<text x="190.5" y="77">GND</text>
<text x="270.5" y="73.2">R29</text>
<text x="260.3" y="84.6">GND</text>
<text x="34.7" y="102.4">+5V</text>
<text x="50.8" y="104.9">U8</text>
<text x="163" y="103.7">+5V</text>
<text x="180.3" y="106.2">U10</text>
<text x="83.8" y="110">R16</text>
<text x="94" y="112.6">C17</text>
<text x="111.8" y="110">D4</text>
<text x="212.1" y="111.3">R24</text>
<text x="222.2" y="113.8">C22</text>
<text x="240" y="111.3">D6</text>
<text x="76.2" y="115.1">GND</text>
<text x="204.4" y="116.4">GND</text>
<text x="83.8" y="120.2">R18</text>
<text x="100.3" y="122.7">GND</text>
<text x="212.1" y="121.5">R26</text>
<text x="228.6" y="124">GND</text>
<text x="256.5" y="124">GND</text>
<text x="76.2" y="131.6">C20</text>
<text x="204.5" y="132.9">C25</text>
<text x="44.4" y="173.5">R13</text>
<text x="94" y="178.6">C15</text>
<text x="45.7" y="182.4">C16</text>
<text x="28.7" y="190.5" transform="rotate(-90 28.7 190.5)">TS-1088-AR02016</text>
<text x="33" y="191.3">SW1</text>
<text x="81.3" y="190">SW2</text>
</g>
<g font-size="1.8" fill="#000080">
<text x="58.4" y="127.9">R22</text>
<text x="186.7" y="129.2">R27</text>
</g>
<g font-size="1.6" fill="#000080">
<text x="233.7" y="60.6">SW3</text>
<text x="40.6" y="126.7">C18</text>
<text x="168.9" y="128">C23</text>
</g>
</svg>
